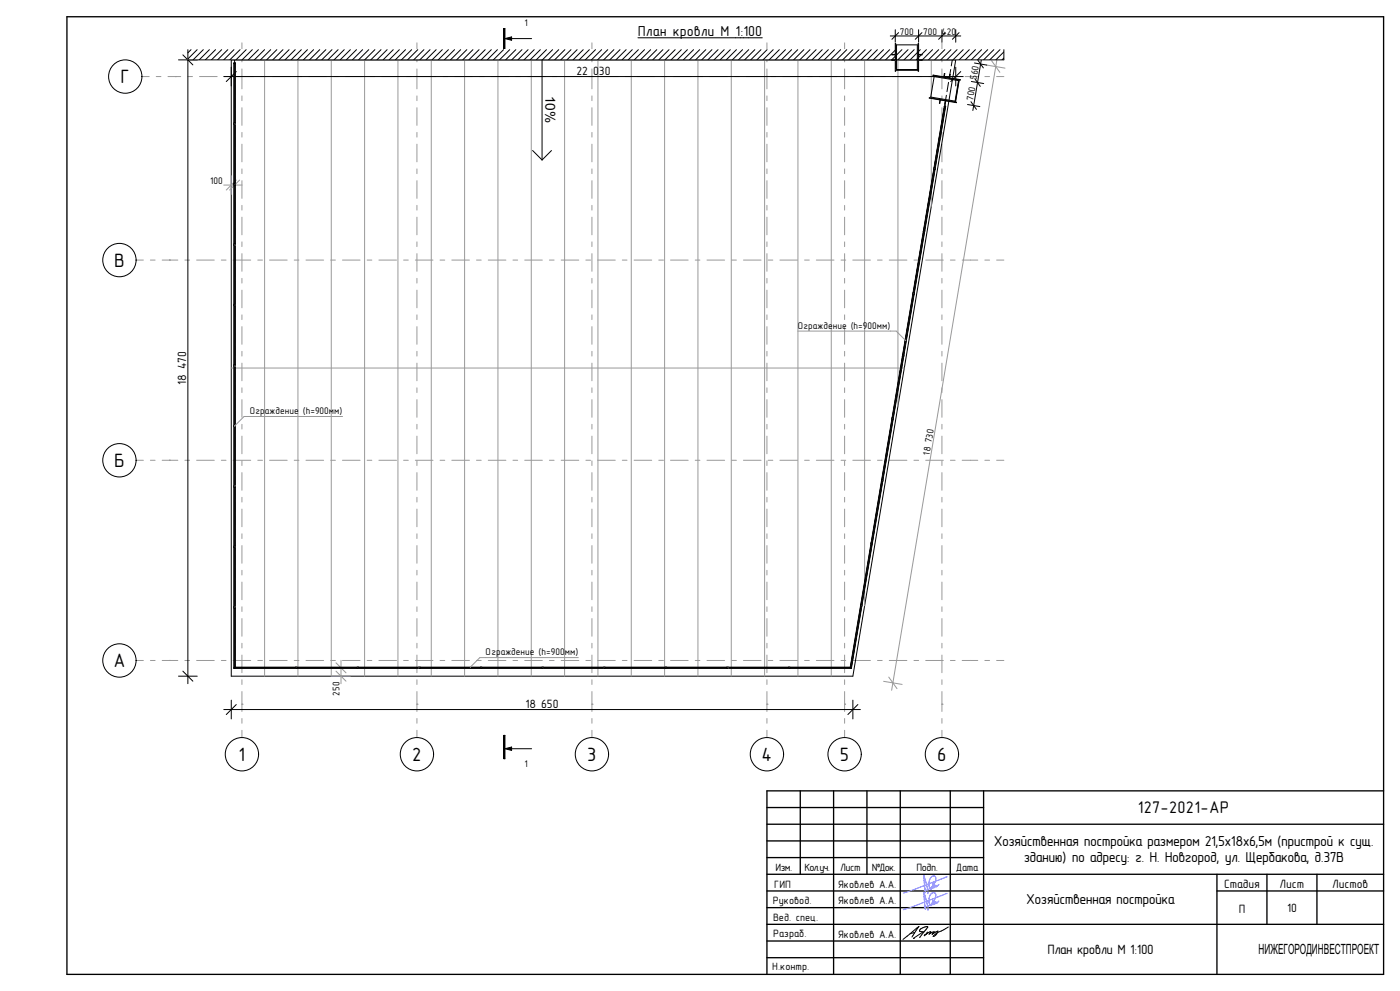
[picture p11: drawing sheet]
<svg xmlns="http://www.w3.org/2000/svg" width="420mm" height="297mm" viewBox="0 0 420 297" stroke-linecap="round" stroke-linejoin="round" font-family="sans-serif">
<g fill="none" stroke="#000" stroke-width=".4">
<path d="M20.1 5h395v287h-395zM240.1 237v25M250.1 237v55M260.1 237v25M270.1 237v55M285.1 237v55M295.1 237v55M415.1 237h-185v55M230.1 247h185M230.1 257h65M230.1 242h65M230.1 252h65"/>
<path d="M230.1 262h185M230.1 267h65M230.1 277h185M230.1 272h65M365.1 262v30M365.1 267h50M380.1 262v15M395.1 262v15M230.1 287h65M230.1 282h65"/>
</g>
<path d="M274.4 279.5l-1.3 .3M278.3 279.3l-1 1.1 1.3-.9 .6-.2-.5 .7M278.7 280l.9-.6 .7-.1-.6 .7 1.7-1-.8 1.4-.7 .2 .2-.2M284.5 277.8l-3.3 1.7-.9 .7M273.6 280.8l2.1-3.1-4.8 3.8M275.9 281l2.4-3.1a2.14 2.14 0 0 0-2.4 1.2l1.1 .1-3 2h.3" fill="none" stroke="#000" stroke-width=".3"/>
<g fill="none" stroke="#5e5eff" stroke-width=".3">
<path d="M277.6 272.5l-.4-5.1 1.2 4.5v.9M277.6 267.6l-.4-5.2 1.2 4.5v.9M279.9 271.1l-.1-1.2-.5 1.5a2.64 2.64 0 0 1 .7-3.9h.4a1.92 1.92 0 0 1-.5 2.8 2.94 2.94 0 0 1-2.6 1.6l.4-.5M279.9 264.9v1.2M279.9 271.1h.1M279.9 264.9v.1M279.9 266.1h.1M279.9 265l-.6 1.4a2.64 2.64 0 0 1 .7-3.9l.4 .1a1.92 1.92 0 0 1-.5 2.7 2.94 2.94 0 0 1-2.6 1.6l.4-.5M280.3 270.3v.7l.4-.7v.3M280.3 266v-.8l-.4 .9M280.3 266h.1M280.3 270.2v.1"/>
<path d="M280.3 270.3l-.4 .8M280.7 265.4l-.4 .6M280.7 265.3v.1M280.7 270.6h.1M280.8 265.5v.1M280.9 270.4l-.1 .2M280.9 270.4h.1M280.9 265.5h-.1M280.9 265.5h.1M280.9 265.5v.1M280.9 265.6h.1M281.6 270.1l-.6 .6-.1-.3"/>
<path d="M281.6 265.1l-.6 .6-.1-.1M281.6 270.1h.1M281.6 265.1h.1M284.1 267.7l-13.1 4.9M284.1 262.8l-13.1 4.9"/>
</g>
<g fill="none" stroke="#999" stroke-width=".3">
<path d="M72.6 12.8v2.2M72.6 17.1v1.4M125.1 12.8v2.2M125.1 17.1v1.4M177.6 12.8v2.2M177.6 17.1v1.4M230.1 12.8v2.2M230.1 17.1v1.4M253.4 12.8v2.2M253.4 17.1v1.4M282.6 12.8v2.2M282.6 17.1v1.4"/>
<path d="M42.6 22.9h2.2M46.9 22.9h1.4M50.4 22.9h3.8M52.6 22.9h.1M56.3 22.9h1.4M59.9 22.9h5.3M67.3 22.9h1.4M70.8 22.9h5.3M72.6 20.7v5.9M72.6 28.7v1.5M72.6 32.3v5.3M72.6 39.7v1.4"/>
<path d="M78.2 22.9h1.4M81.7 22.9h5.3M89.1 22.9h1.5M92.7 22.9h5.3M100.1 22.9h1.4M103.6 22.9h5.3M111 22.9h1.4M114.5 22.9h5.3M122 22.9h1.4M125.1 20.7v5.9M125.1 28.7v1.5M125.1 32.3v5.3"/>
<path d="M125.1 39.7v1.4M125.5 22.9h5.3M132.9 22.9h1.4M136.4 22.9h5.3M143.8 22.9h1.4M147.4 22.9h5.2M154.8 22.9h1.4M158.3 22.9h5.3M165.7 22.9h1.4M169.2 22.9h5.3M176.6 22.9h1.4M177.6 20.7v5.9"/>
<path d="M177.6 28.7v1.5M177.6 32.3v5.3M177.6 39.7v1.4M180.2 22.9h5.3M187.6 22.9h1.4M191.1 22.9h5.3M198.5 22.9h1.4M202 22.9h5.3M209.4 22.9h1.5M213 22.9h5.3M220.4 22.9h1.4M223.9 22.9h5.3"/>
<path d="M230.1 20.7v5.9M230.1 28.7v1.5M230.1 32.3v5.3M230.1 39.7v1.4M231.3 22.9h1.4M234.8 22.9h5.3M242.2 22.9h1.5M245.8 22.9h5.3M253.2 22.9h1.4M253.4 20.7v5.9M253.4 28.7v1.5M253.4 32.3v5.3"/>
<path d="M253.4 39.7v1.4M256.7 22.9h5.3M264.1 22.9h1.4M267.6 22.9h5.3M275.1 22.9h1.4M278.6 22.9h5.3M282.6 20.7v5.9M282.6 28.7v1.5M282.6 32.3v5.3M282.6 39.7v1.4M286 22.9h1.4M289.5 22.9h3.8"/>
<path d="M295.5 22.9h1.4M299 22.9h2.2M72.6 43.2v5.3M72.6 50.6v1.4M72.6 54.1v5.3M125.1 43.2v5.3M125.1 50.6v1.4M125.1 54.1v5.3M177.6 43.2v5.3M177.6 50.6v1.4M177.6 54.1v5.3M230.1 43.2v5.3"/>
<path d="M230.1 50.6v1.4M230.1 54.1v5.3M253.4 43.2v5.3M253.4 50.6v1.4M253.4 54.1v5.3M282.6 43.2v5.3M282.6 50.6v1.4M282.6 54.1v5.3M40.8 77.9h2.2M45.1 77.9h1.4M48.7 77.9h4.6M50.8 77.9h.1"/>
<path d="M55.5 77.9h1.4M59 77.9h5.3M66.4 77.9h1.4M69.9 77.9h5.3M72.6 61.6v1.4M72.6 65.1v5.3M72.6 72.5v1.4M72.6 76v5.3M77.3 77.9h1.4M80.9 77.9h5.3M88.3 77.9h1.4M91.8 77.9h5.3"/>
<path d="M99.2 77.9h1.4M102.7 77.9h5.3M110.1 77.9h1.5M113.7 77.9h5.3M121.1 77.9h1.4M124.6 77.9h5.3M125.1 61.6v1.4M125.1 65.1v5.3M125.1 72.5v1.4M125.1 76v5.3M132 77.9h1.4M135.5 77.9h5.3"/>
<path d="M142.9 77.9h1.5M146.5 77.9h5.3M153.9 77.9h1.4M157.4 77.9h5.3M164.8 77.9h1.4M168.3 77.9h5.3M175.8 77.9h1.4M177.6 61.6v1.4M177.6 65.1v5.3M177.6 72.5v1.4M177.6 76v5.3M179.3 77.9h5.3"/>
<path d="M186.7 77.9h1.4M190.2 77.9h5.3M197.6 77.9h1.4M201.2 77.9h5.2M208.6 77.9h1.4M212.1 77.9h5.3M219.5 77.9h1.4M223 77.9h5.3M230.1 61.6v1.4M230.1 65.1v5.3M230.1 72.5v1.4M230.1 76v5.3"/>
<path d="M230.4 77.9h1.4M234 77.9h5.3M241.4 77.9h1.4M244.9 77.9h5.3M252.3 77.9h1.4M253.4 61.6v1.4M253.4 65.1v5.3M253.4 72.5v1.4M253.4 76v5.3M255.8 77.9h5.3M263.2 77.9h1.5M266.8 77.9h5.3"/>
<path d="M274.2 77.9h1.4M277.7 77.9h5.3M282.6 61.6v1.4M282.6 65.1v5.3M282.6 72.5v1.4M282.6 76v5.3M285.1 77.9h1.4M288.6 77.9h4.7M295.5 77.9h1.4M299 77.9h2.2M72.6 83.4v1.4M72.6 87v5.2"/>
<path d="M72.6 94.4v1.4M72.6 97.9v5.3M125.1 83.4v1.4M125.1 87v5.2M125.1 94.4v1.4M125.1 97.9v5.3M177.6 83.4v1.4M177.6 87v5.2M177.6 94.4v1.4M177.6 97.9v5.3M230.1 83.4v1.4M230.1 87v5.2"/>
<path d="M230.1 94.4v1.4M230.1 97.9v5.3M253.4 83.4v1.4M253.4 87v5.2M253.4 94.4v1.4M253.4 97.9v5.3M282.6 83.4v1.4M282.6 87v5.2M282.6 94.4v1.4M282.6 97.9v5.3M72.6 105.3v1.4M72.6 108.8v5.3"/>
<path d="M72.6 116.2v1.4M72.6 119.8v5.3M125.1 105.3v1.4M125.1 108.8v5.3M125.1 116.2v1.4M125.1 119.8v5.3M177.6 105.3v1.4M177.6 108.8v5.3M177.6 116.2v1.4M177.6 119.8v5.3M230.1 105.3v1.4M230.1 108.8v5.3"/>
<path d="M230.1 116.2v1.4M230.1 119.8v5.3M253.4 105.3v1.4M253.4 108.8v5.3M253.4 116.2v1.4M253.4 119.8v5.3M282.6 105.3v1.4M282.6 108.8v5.3M282.6 116.2v1.4M282.6 119.8v5.3M40.8 137.9h2.2M45.1 137.9h1.4"/>
<path d="M48.7 137.9h4.6M50.8 137.9h.1M55.5 137.9h1.4M59 137.9h5.3M66.4 137.9h1.4M69.9 137.9h5.3M72.6 127.2v1.4M72.6 130.7v5.3M72.6 138.1v1.4M77.3 137.9h1.4M80.9 137.9h5.3M88.3 137.9h1.4"/>
<path d="M91.8 137.9h5.3M99.2 137.9h1.4M102.7 137.9h5.3M110.1 137.9h1.5M113.7 137.9h5.3M121.1 137.9h1.4M124.6 137.9h5.3M125.1 127.2v1.4M125.1 130.7v5.3M125.1 138.1v1.4M132 137.9h1.4M135.5 137.9h5.3"/>
<path d="M142.9 137.9h1.5M146.5 137.9h5.3M153.9 137.9h1.4M157.4 137.9h5.3M164.8 137.9h1.4M168.3 137.9h5.3M175.8 137.9h1.4M177.6 127.2v1.4M177.6 130.7v5.3M177.6 138.1v1.4M179.3 137.9h5.3M186.7 137.9h1.4"/>
<path d="M190.2 137.9h5.3M197.6 137.9h1.4M201.2 137.9h5.2M208.6 137.9h1.4M212.1 137.9h5.3M219.5 137.9h1.4M223 137.9h5.3M230.1 127.2v1.4M230.1 130.7v5.3M230.1 138.1v1.4M230.4 137.9h1.4M234 137.9h5.3"/>
<path d="M241.4 137.9h1.4M244.9 137.9h5.3M252.3 137.9h1.4M253.4 127.2v1.4M253.4 130.7v5.3M253.4 138.1v1.4M255.8 137.9h5.3M263.2 137.9h1.5M266.8 137.9h5.3M274.2 137.9h1.4M277.7 137.9h5.3M282.6 127.2v1.4"/>
<path d="M282.6 130.7v5.3M282.6 138.1v1.4M285.1 137.9h1.4M288.6 137.9h4.7M295.5 137.9h1.4M299 137.9h2.2M72.6 141.6v5.3M72.6 149v1.5M72.6 152.6v5.3M72.6 160v1.4M125.1 141.6v5.3M125.1 149v1.5"/>
<path d="M125.1 152.6v5.3M125.1 160v1.4M177.6 141.6v5.3M177.6 149v1.5M177.6 152.6v5.3M177.6 160v1.4M230.1 141.6v5.3M230.1 149v1.5M230.1 152.6v5.3M230.1 160v1.4M253.4 141.6v5.3M253.4 149v1.5"/>
<path d="M253.4 152.6v5.3M253.4 160v1.4M282.6 141.6v5.3M282.6 149v1.5M282.6 152.6v5.3M282.6 160v1.4M72.6 163.5v5.3M72.6 170.9v1.4M72.6 174.4v5.3M125.1 163.5v5.3M125.1 170.9v1.4M125.1 174.4v5.3"/>
<path d="M177.6 163.5v5.3M177.6 170.9v1.4M177.6 174.4v5.3M230.1 163.5v5.3M230.1 170.9v1.4M230.1 174.4v5.3M253.4 163.5v5.3M253.4 170.9v1.4M253.4 174.4v5.3M282.6 163.5v5.3M282.6 170.9v1.4M282.6 174.4v5.3"/>
<path d="M40.8 197.9h2.2M45.1 197.9h1.4M48.7 197.9h4.6M50.8 197.9h.1M55.5 197.9h1.4M59 197.9h5.3M66.4 197.9h1.4M69.9 197.9h5.3M72.6 181.9v1.4M72.6 185.4v5.3M72.6 192.8v1.4M72.6 196.3v5.3"/>
<path d="M77.3 197.9h1.4M80.9 197.9h5.3M88.3 197.9h1.4M91.8 197.9h5.3M99.2 197.9h1.4M102.7 197.9h5.3M110.1 197.9h1.5M113.7 197.9h5.3M121.1 197.9h1.4M124.6 197.9h5.3M125.1 181.9v1.4M125.1 185.4v5.3"/>
<path d="M125.1 192.8v1.4M125.1 196.3v5.3M132 197.9h1.4M135.5 197.9h5.3M142.9 197.9h1.5M146.5 197.9h5.3M153.9 197.9h1.4M157.4 197.9h5.3M164.8 197.9h1.4M168.3 197.9h5.3M175.8 197.9h1.4M177.6 181.9v1.4"/>
<path d="M177.6 185.4v5.3M177.6 192.8v1.4M177.6 196.3v5.3M179.3 197.9h5.3M186.7 197.9h1.4M190.2 197.9h5.3M197.6 197.9h1.4M201.2 197.9h5.2M208.6 197.9h1.4M212.1 197.9h5.3M219.5 197.9h1.4M223 197.9h5.3"/>
<path d="M230.1 181.9v1.4M230.1 185.4v5.3M230.1 192.8v1.4M230.1 196.3v5.3M230.4 197.9h1.4M234 197.9h5.3M241.4 197.9h1.4M244.9 197.9h5.3M252.3 197.9h1.4M253.4 181.9v1.4M253.4 185.4v5.3M253.4 192.8v1.4"/>
<path d="M253.4 196.3v5.3M255.8 197.9h5.3M263.2 197.9h1.5M266.8 197.9h5.3M274.2 197.9h1.4M277.7 197.9h5.3M282.6 181.9v1.4M282.6 185.4v5.3M282.6 192.8v1.4M282.6 196.3v5.3M285.1 197.9h1.4M288.6 197.9h4.7"/>
<path d="M295.5 197.9h1.4M299 197.9h2.2M72.6 211h.1M72.6 203.7v1.4M72.6 207.3v5.9M72.6 215.3v1.5M72.6 218.9v2.1M125.1 211h.1M125.1 203.7v1.4M125.1 207.3v5.9M125.1 215.3v1.5M125.1 218.9v2.1"/>
<path d="M177.6 211h.1M177.6 203.7v1.4M177.6 207.3v5.9M177.6 215.3v1.5M177.6 218.9v2.1M230.1 211h.1M230.1 203.7v1.4M230.1 207.3v5.9M230.1 215.3v1.5M230.1 218.9v2.1M253.4 211h.1M253.4 203.7v1.4"/>
<path d="M253.4 207.3v5.9M253.4 215.3v1.5M253.4 218.9v2.1M282.6 211h.1M282.6 203.7v1.4M282.6 207.3v5.9M282.6 215.3v1.5M282.6 218.9v2.1"/>
</g>
<g fill="none" stroke="#000" stroke-width=".3">
<circle cx="37.6" cy="22.9" r="5"/>
<circle cx="35.8" cy="77.9" r="5"/>
<circle cx="35.8" cy="137.9" r="5"/>
<circle cx="35.8" cy="197.9" r="5"/>
<circle cx="72.6" cy="226" r="5"/>
<circle cx="125.1" cy="226" r="5"/>
<circle cx="177.6" cy="226" r="5"/>
<circle cx="230.1" cy="226" r="5"/>
<circle cx="253.4" cy="226" r="5"/>
<circle cx="282.6" cy="226" r="5"/>
</g>
<path d="M151.2 8.6h.3v7h-.3zM151.3 8.6v7M151.5 11.6l2-.5v1zM153.5 11.6h6M151.2 220.4h.3v7h-.3zM151.3 220.4v7M151.5 224.4l2-.5v1zM153.5 224.4h6" fill="none" stroke="#000" stroke-width=".3"/>
<path d="M151.5 11.6l2-.5v1zM151.5 224.4l2-.5v1z" fill="#000"/>
<path d="M69.4 17.9h217.3l-30.8 184.7h-186.5z" fill="none" stroke="#000" stroke-width=".3"/>
<g fill="none" stroke="#000" stroke-width=".3">
<path d="M70.4 17.9v2.6M285.7 17.9l-.3 1.9M70.4 21.6v2.8M70.4 25.5v2.8M70.4 29.4v2.8M70.4 33.3v2.8M70.4 37.2v2.8M282.6 36.3l-.4 2.8M283.3 32.4l-.5 2.8M283.9 28.5l-.4 2.8M284.6 24.7l-.5 2.8M285.2 20.8l-.5 2.8"/>
<path d="M70.4 41.1v2.8M70.4 45v2.9M70.4 49v2.8M70.4 52.9v2.8M70.4 56.8v2.8M159.8 45.1l2.8 2.8 2.8-2.8M278.8 59.4l-.5 2.8M279.4 55.6l-.5 2.7M280 51.7l-.4 2.8M280.7 47.8l-.5 2.8M281.3 44l-.4 2.8M282 40.1l-.5 2.8"/>
<path d="M70.4 60.7v2.8M70.4 64.6v2.8M70.4 68.5v2.8M70.4 72.4v2.8M70.4 76.3v2.9M275.5 78.7l-.4 2.8M276.2 74.9l-.5 2.7M276.8 71l-.4 2.8M277.5 67.1l-.5 2.8M278.1 63.3l-.5 2.8M70.4 80.2v2.9M70.4 84.2v2.8"/>
<path d="M70.4 88.1v2.8M70.4 92v2.8M70.4 95.9v2.8M70.4 99.8v2.8M272.3 98l-.5 2.8M273 94.1l-.5 2.8M273.6 90.3l-.5 2.8M274.2 86.4l-.4 2.8M274.9 82.6l-.5 2.8M70.4 103.7v2.8M70.4 107.6v2.9M70.4 111.5v2.9"/>
<path d="M70.4 115.5v2.8M70.4 119.4v2.8M269.1 117.3l-.5 2.8M269.7 113.4l-.4 2.8M270.4 109.6l-.5 2.8M271 105.7l-.4 2.8M271.7 101.9l-.5 2.7M70.4 123.3v2.8M70.4 127.2v2.8M70.4 131.1v2.8M70.4 135v2.8M70.4 138.9v2.9"/>
<path d="M265.9 136.6l-.5 2.8M266.5 132.7l-.5 2.8M267.2 128.9l-.5 2.8M267.8 125l-.5 2.8M268.4 121.2l-.4 2.7M70.4 142.8v2.9M70.4 146.8v2.8M70.4 150.7v2.8M70.4 154.6v2.8M70.4 158.5v2.8M262 159.7l-.5 2.8M262.6 155.9l-.4 2.8"/>
<path d="M263.3 152l-.5 2.8M263.9 148.2l-.4 2.8M264.6 144.3l-.5 2.8M265.2 140.5l-.4 2.7M70.4 162.4v2.8M70.4 166.3v2.8M70.4 170.2v2.9M70.4 174.1v2.9M70.4 178.1v2.8M258.8 179l-.5 2.8M259.4 175.2l-.5 2.8M260.1 171.3l-.5 2.8"/>
<path d="M260.7 167.5l-.5 2.7M261.3 163.6l-.4 2.8M70.4 197.6v2.5h1.9M70.4 182v2.8M70.4 185.9v2.8M70.4 189.8v2.8M70.4 193.7v2.8M255.5 198.3l-.3 1.8h-1.9M256.2 194.5l-.5 2.8M256.8 190.6l-.4 2.8M257.5 186.8l-.5 2.7M258.1 182.9l-.4 2.8"/>
<path d="M73.4 200.1h2.8M77.3 200.1h2.8M81.2 200.1h2.8M85.1 200.1h2.8M89 200.1h2.8M92.9 200.1h2.9M96.8 200.1h2.9M100.8 200.1h2.8M104.7 200.1h2.8M108.6 200.1h2.8M112.5 200.1h2.8M116.4 200.1h2.8"/>
<path d="M120.3 200.1h2.8M124.2 200.1h2.9M128.1 200.1h2.9M132.1 200.1h2.8M136 200.1h2.8M139.9 200.1h2.8M143.8 200.1h2.8M147.7 200.1h2.8M151.6 200.1h2.8M155.5 200.1h2.9M159.4 200.1h2.9M163.4 200.1h2.8"/>
<path d="M167.3 200.1h2.8M171.2 200.1h2.8M175.1 200.1h2.8M179 200.1h2.8M182.9 200.1h2.8M186.8 200.1h2.9M190.7 200.1h2.9M194.7 200.1h2.8M198.6 200.1h2.8M202.5 200.1h2.8M206.4 200.1h2.8M210.3 200.1h2.8"/>
<path d="M214.2 200.1h2.8M218.1 200.1h2.8M222 200.1h2.9M226 200.1h2.8M229.9 200.1h2.8M233.8 200.1h2.8M237.7 200.1h2.8M241.6 200.1h2.8M245.5 200.1h2.8M249.4 200.1h2.8"/>
</g>
<g fill="none" stroke="#999" stroke-width=".3">
<path d="M79.4 17.9v184.7M89.4 17.9v184.7M99.4 17.9v184.7M109.4 17.9v184.7M119.4 17.9v184.7M129.4 17.9v184.7M139.4 17.9v184.7M149.4 17.9v184.7M159.4 17.9v184.7M169.4 17.9v184.7M179.4 17.9v184.7M189.4 17.9v184.7"/>
<path d="M199.4 17.9v184.7M209.4 17.9v184.7M219.4 17.9v184.7M229.4 17.9v184.7M239.4 17.9v184.7M249.4 17.9v184.7M259.4 17.9v163.7M269.4 17.9v103.8M279.4 17.9v44M69.4 110.3h201.9"/>
</g>
<g fill="none" stroke="#000" stroke-width=".3">
<path d="M53.5 17.9h5.7M54.9 16.4l3 3M56.4 15.7v189.2M267.1 10.8h21.1M268.6 8.9v3.8M269.6 9.8l-2 2M275.6 8.9v3.8M276.6 9.8l-2 2M282.6 8.9v3.8M283.6 9.8l-2 2M286.7 8.9v3.8M287.7 9.8l-2 2"/>
<path d="M292.3 18.9l3.7 .6M293.4 18l1.6 2.3M294.4 17.7l-2.5 15.4M67.1 22.9h221.9M69.4 20.1v5.7M70.9 21.4l-3 3M286.7 20.1v5.7M288.2 21.4l-3 3M290.3 31.3l3.7 .6M291.3 30.5l1.6 2.3M291.4 24.4l3.7 .6M292.4 23.6l1.7 2.3"/>
<path d="M53.5 202.6h5.7M54.9 201.1l3 3M67.1 212.6h191M69.4 209.8v5.7M70.9 211.1l-3 3M255.9 209.8v5.7M257.4 211.1l-3 3"/>
</g>
<g fill="none" stroke="#999" stroke-width=".3">
<path d="M296 19.5l5.5 .9M297.5 18.2l2.5 3.5M299.1 17.7l-31.6 189.2M67.1 55.5h5.5M69.4 52.6v5.7M70.4 52.6v5.7M70.9 54l-3 3M71.9 54l-3 3M100.8 198.6l3 3M102.3 197.9v7M99.5 202.6h5.6M99.5 200.1h5.6"/>
<path d="M100.8 201.1l3 3M265.1 204.2l5.5 .9M266.6 202.9l2.5 3.5"/>
</g>
<path d="M56.4 14.9h244.8v3h-244.8z" fill-rule="evenodd" fill="#fff"/>
<g fill="none" stroke="#000" stroke-width=".3">
<path d="M57.3 14.9l-.9 .9M59.1 14.9l-2.7 2.8M61 14.9l-3.1 3M62.8 14.9l-3 3M64.7 14.9l-3.1 3M66.5 14.9l-3.1 3M68.3 14.9l-3 3M70.2 14.9l-3.1 3M72 14.9l-3 3M73.9 14.9l-3.1 3M75.7 14.9l-3.1 3M77.5 14.9l-3 3"/>
<path d="M79.4 14.9l-3.1 3M81.2 14.9l-3.1 3M83 14.9l-3 3M84.9 14.9l-3.1 3M86.7 14.9l-3 3M88.6 14.9l-3.1 3M90.4 14.9l-3.1 3M92.2 14.9l-3 3M94.1 14.9l-3.1 3M95.9 14.9l-3 3M97.8 14.9l-3.1 3M99.6 14.9l-3.1 3"/>
<path d="M101.4 14.9l-3 3M103.3 14.9l-3.1 3M105.1 14.9l-3.1 3M106.9 14.9l-3 3M108.8 14.9l-3.1 3M110.6 14.9l-3 3M112.5 14.9l-3.1 3M114.3 14.9l-3.1 3M116.1 14.9l-3 3M118 14.9l-3.1 3M119.8 14.9l-3 3M121.7 14.9l-3.1 3"/>
<path d="M123.5 14.9l-3.1 3M125.3 14.9l-3 3M127.2 14.9l-3.1 3M129 14.9l-3.1 3M130.8 14.9l-3 3M132.7 14.9l-3.1 3M134.5 14.9l-3 3M136.4 14.9l-3.1 3M138.2 14.9l-3.1 3M140 14.9l-3 3M141.9 14.9l-3.1 3M143.7 14.9l-3 3"/>
<path d="M145.6 14.9l-3.1 3M147.4 14.9l-3.1 3M149.2 14.9l-3 3M151.1 14.9l-3.1 3M152.9 14.9l-3.1 3M154.7 14.9l-3 3M156.6 14.9l-3.1 3M158.4 14.9l-3 3M160.3 14.9l-3.1 3M162.1 14.9l-3.1 3M163.9 14.9l-3 3M165.8 14.9l-3.1 3"/>
<path d="M167.6 14.9l-3 3M169.5 14.9l-3.1 3M171.3 14.9l-3.1 3M173.1 14.9l-3 3M175 14.9l-3.1 3M176.8 14.9l-3.1 3M178.6 14.9l-3 3M180.5 14.9l-3.1 3M182.3 14.9l-3 3M184.2 14.9l-3.1 3M186 14.9l-3.1 3M187.8 14.9l-3 3"/>
<path d="M189.7 14.9l-3.1 3M191.5 14.9l-3 3M193.4 14.9l-3.1 3M195.2 14.9l-3.1 3M197 14.9l-3 3M198.9 14.9l-3.1 3M200.7 14.9l-3.1 3M202.5 14.9l-3 3M204.4 14.9l-3.1 3M206.2 14.9l-3 3M208.1 14.9l-3.1 3M209.9 14.9l-3.1 3"/>
<path d="M211.7 14.9l-3 3M213.6 14.9l-3.1 3M215.4 14.9l-3 3M217.3 14.9l-3.1 3M219.1 14.9l-3.1 3M220.9 14.9l-3 3M222.8 14.9l-3.1 3M224.6 14.9l-3.1 3M226.4 14.9l-3 3M228.3 14.9l-3.1 3M230.1 14.9l-3 3M232 14.9l-3.1 3"/>
<path d="M233.8 14.9l-3.1 3M235.6 14.9l-3 3M237.5 14.9l-3.1 3M239.3 14.9l-3 3M241.2 14.9l-3.1 3M243 14.9l-3.1 3M244.8 14.9l-3 3M246.7 14.9l-3.1 3M248.5 14.9l-3.1 3M250.3 14.9l-3 3M252.2 14.9l-3.1 3M254 14.9l-3 3"/>
<path d="M255.9 14.9l-3.1 3M257.7 14.9l-3.1 3M259.5 14.9l-3 3M261.4 14.9l-3.1 3M263.2 14.9l-3 3M265.1 14.9l-3.1 3M266.9 14.9l-3.1 3M268.7 14.9l-3 3M270.6 14.9l-3.1 3M272.4 14.9l-3.1 3M274.2 14.9l-3 3M276.1 14.9l-3.1 3"/>
<path d="M277.9 14.9l-3 3M279.8 14.9l-3.1 3M281.6 14.9l-3.1 3M283.4 14.9l-3 3M285.3 14.9l-3.1 3M287.1 14.9l-3 3M289 14.9l-3.1 3M290.8 14.9l-3.1 3M292.6 14.9l-3 3M294.5 14.9l-3.1 3M296.3 14.9l-3.1 3M298.1 14.9l-3 3"/>
<path d="M300 14.9l-3.1 3M301.2 17.4l-.6 .5M301.2 15.5l-2.4 2.4"/>
</g>
<path d="M162.6 17.9v30" fill="none" stroke="#000" stroke-width=".3"/>
<path d="M278.8 29.3l8.1 1.5z" fill-rule="evenodd" fill="#fff"/>
<path d="M278.8 29.3l8.1 1.5z" fill="none" stroke="#000" stroke-width=".3"/>
<path d="M279.9 22.5l8.2 1.5z" fill-rule="evenodd" fill="#fff"/>
<path d="M279.9 22.5l8.2 1.5z" fill="none" stroke="#000" stroke-width=".3"/>
<path d="M283.6 30.2v1z" fill-rule="evenodd" fill="#fff"/>
<path d="M283.6 30.2v1z" fill="none" stroke="#000" stroke-width=".3"/>
<path d="M284.9 22.3v1z" fill-rule="evenodd" fill="#fff"/>
<path d="M284.9 22.3v1z" fill="none" stroke="#000" stroke-width=".3"/>
<path d="M282 29.9l-.1 1.1z" fill-rule="evenodd" fill="#fff"/>
<path d="M282 29.9l-.1 1.1z" fill="none" stroke="#000" stroke-width=".3"/>
<path d="M283.3 22v1.1z" fill-rule="evenodd" fill="#fff"/>
<path d="M283.3 22v1.1z" fill="none" stroke="#000" stroke-width=".3"/>
<path d="M287.6 23.9h.2l-1.1 6.7h-.2z" fill-rule="evenodd" fill="#fff"/>
<path d="M280.2 22.9l7.4 1.3-1 6.1-7.4-1.2zM287.6 23.9h.2l-1.1 6.7h-.2z" fill="none" stroke="#000" stroke-width=".3"/>
<path d="M70.2 18.9h.4v181l-.4 .4z" fill-rule="evenodd" fill="#fff"/>
<path d="M70.6 199.9v-181h-.4v181.4" fill="none" stroke="#000" stroke-width=".3"/>
<path d="M70.2 200.3l.4-.4h184.5l.3 .4z" fill-rule="evenodd" fill="#fff"/>
<path d="M70.6 199.9h184.5M70.2 200.3h185.2" fill="none" stroke="#000" stroke-width=".3"/>
<path d="M283.3 31.9h.4l-28.3 168.4-.3-.4z" fill-rule="evenodd" fill="#fff"/>
<path d="M255.1 199.9l28.2-168h.4l-28.3 168.4" fill="none" stroke="#000" stroke-width=".3"/>
<path d="M70.3 18.9h.2v181.2l-.2 .1z" fill-rule="evenodd" fill="#fff"/>
<path d="M70.5 200.1v-181.2h-.2v181.3" fill="none" stroke="#000" stroke-width=".3"/>
<path d="M70.3 18.9h.2v181.2l-.2 .1z" fill-rule="evenodd" fill="#fff"/>
<path d="M70.5 200.1v-181.2h-.2v181.3" fill="none" stroke="#000" stroke-width=".3"/>
<path d="M70.5 200.1h184.7l.1 .1h-185z" fill-rule="evenodd" fill="#fff"/>
<path d="M70.3 200.2h185M70.5 200.1h184.7" fill="none" stroke="#000" stroke-width=".3"/>
<path d="M70.5 200.1h184.7l.1 .1h-185z" fill-rule="evenodd" fill="#fff"/>
<path d="M70.3 200.2h185M70.5 200.1h184.7" fill="none" stroke="#000" stroke-width=".3"/>
<path d="M283.4 31.9h.2l-28.3 168.3-.1-.1z" fill-rule="evenodd" fill="#fff"/>
<path d="M255.2 200.1l28.2-168.2h.2l-28.3 168.3" fill="none" stroke="#000" stroke-width=".3"/>
<path d="M283.4 31.9h.2l-28.3 168.3-.1-.1z" fill-rule="evenodd" fill="#fff"/>
<path d="M255.2 200.1l28.2-168.2h.2l-28.3 168.3" fill="none" stroke="#000" stroke-width=".3"/>
<circle cx="70.4" cy="18.9" r=".2" fill="#fff"/>
<circle cx="70.4" cy="18.9" r=".2" fill="none" stroke="#000" stroke-width=".3"/>
<circle cx="70.4" cy="200.1" r=".2" fill="#fff"/>
<circle cx="70.4" cy="200.1" r=".2" fill="none" stroke="#000" stroke-width=".3"/>
<circle cx="255.2" cy="200.1" r=".2" fill="#fff"/>
<circle cx="255.2" cy="200.1" r=".2" fill="none" stroke="#000" stroke-width=".3"/>
<circle cx="283.5" cy="31.9" r=".2" fill="#fff"/>
<circle cx="283.5" cy="31.9" r=".2" fill="none" stroke="#000" stroke-width=".3"/>
<path d="M70.2 36.9h.4v.4h-.4z" fill-rule="evenodd" fill="#fff"/>
<path d="M70.2 36.9h.4v.4h-.4z" fill="none" stroke="#000" stroke-width=".3"/>
<path d="M70.2 55h.4v.4h-.4z" fill-rule="evenodd" fill="#fff"/>
<path d="M70.2 55h.4v.4h-.4z" fill="none" stroke="#000" stroke-width=".3"/>
<path d="M70.2 73.1h.4v.4h-.4z" fill-rule="evenodd" fill="#fff"/>
<path d="M70.2 73.1h.4v.4h-.4z" fill="none" stroke="#000" stroke-width=".3"/>
<path d="M70.2 91.2h.4v.4h-.4z" fill-rule="evenodd" fill="#fff"/>
<path d="M70.2 91.2h.4v.4h-.4z" fill="none" stroke="#000" stroke-width=".3"/>
<path d="M70.2 109.3h.4v.4h-.4z" fill-rule="evenodd" fill="#fff"/>
<path d="M70.2 109.3h.4v.4h-.4z" fill="none" stroke="#000" stroke-width=".3"/>
<path d="M70.2 127.5h.4v.4h-.4z" fill-rule="evenodd" fill="#fff"/>
<path d="M70.2 127.5h.4v.4h-.4z" fill="none" stroke="#000" stroke-width=".3"/>
<path d="M70.2 145.6h.4v.4h-.4z" fill-rule="evenodd" fill="#fff"/>
<path d="M70.2 145.6h.4v.4h-.4z" fill="none" stroke="#000" stroke-width=".3"/>
<path d="M70.2 163.7h.4v.4h-.4z" fill-rule="evenodd" fill="#fff"/>
<path d="M70.2 163.7h.4v.4h-.4z" fill="none" stroke="#000" stroke-width=".3"/>
<path d="M70.2 181.8h.4v.4h-.4z" fill-rule="evenodd" fill="#fff"/>
<path d="M70.2 181.8h.4v.4h-.4z" fill="none" stroke="#000" stroke-width=".3"/>
<path d="M88.7 199.9h.4v.4h-.4z" fill-rule="evenodd" fill="#fff"/>
<path d="M88.7 199.9h.4v.4h-.4z" fill="none" stroke="#000" stroke-width=".3"/>
<path d="M107.2 199.9h.4v.4h-.4z" fill-rule="evenodd" fill="#fff"/>
<path d="M107.2 199.9h.4v.4h-.4z" fill="none" stroke="#000" stroke-width=".3"/>
<path d="M125.6 199.9h.4v.4h-.4z" fill-rule="evenodd" fill="#fff"/>
<path d="M125.6 199.9h.4v.4h-.4z" fill="none" stroke="#000" stroke-width=".3"/>
<path d="M144.1 199.9h.4v.4h-.4z" fill-rule="evenodd" fill="#fff"/>
<path d="M144.1 199.9h.4v.4h-.4z" fill="none" stroke="#000" stroke-width=".3"/>
<path d="M162.6 199.9h.4v.4h-.4z" fill-rule="evenodd" fill="#fff"/>
<path d="M162.6 199.9h.4v.4h-.4z" fill="none" stroke="#000" stroke-width=".3"/>
<path d="M181.1 199.9h.4v.4h-.4z" fill-rule="evenodd" fill="#fff"/>
<path d="M181.1 199.9h.4v.4h-.4z" fill="none" stroke="#000" stroke-width=".3"/>
<path d="M199.6 199.9h.4v.4h-.4z" fill-rule="evenodd" fill="#fff"/>
<path d="M199.6 199.9h.4v.4h-.4z" fill="none" stroke="#000" stroke-width=".3"/>
<path d="M218.1 199.9h.4v.4h-.4z" fill-rule="evenodd" fill="#fff"/>
<path d="M218.1 199.9h.4v.4h-.4z" fill="none" stroke="#000" stroke-width=".3"/>
<path d="M236.6 199.9h.4v.4h-.4z" fill-rule="evenodd" fill="#fff"/>
<path d="M236.6 199.9h.4v.4h-.4z" fill="none" stroke="#000" stroke-width=".3"/>
<path d="M258.2 181.2l.4 .1-.1 .4-.3-.1z" fill-rule="evenodd" fill="#fff"/>
<path d="M258.2 181.2l.4 .1-.1 .4-.3-.1z" fill="none" stroke="#000" stroke-width=".3"/>
<path d="M261.4 162.5l.4 .1-.1 .4-.4-.1z" fill-rule="evenodd" fill="#fff"/>
<path d="M261.4 162.5l.4 .1-.1 .4-.4-.1z" fill="none" stroke="#000" stroke-width=".3"/>
<path d="M264.5 143.8l.4 .1-.1 .4-.4-.1z" fill-rule="evenodd" fill="#fff"/>
<path d="M264.5 143.8l.4 .1-.1 .4-.4-.1z" fill="none" stroke="#000" stroke-width=".3"/>
<path d="M267.6 125.1l.4 .1v.4l-.4-.1z" fill-rule="evenodd" fill="#fff"/>
<path d="M267.6 125.1l.4 .1v.4l-.4-.1z" fill="none" stroke="#000" stroke-width=".3"/>
<path d="M270.8 106.4l.4 .1-.1 .4-.4-.1z" fill-rule="evenodd" fill="#fff"/>
<path d="M270.8 106.4l.4 .1-.1 .4-.4-.1z" fill="none" stroke="#000" stroke-width=".3"/>
<path d="M273.9 87.7l.4 .1-.1 .4-.4-.1z" fill-rule="evenodd" fill="#fff"/>
<path d="M273.9 87.7l.4 .1-.1 .4-.4-.1z" fill="none" stroke="#000" stroke-width=".3"/>
<path d="M277 69l.4 .1v.4l-.4-.1z" fill-rule="evenodd" fill="#fff"/>
<path d="M277 69l.4 .1v.4l-.4-.1z" fill="none" stroke="#000" stroke-width=".3"/>
<path d="M280.2 50.4h.4l-.1 .4-.4-.1z" fill-rule="evenodd" fill="#fff"/>
<path d="M280.2 50.4h.4l-.1 .4-.4-.1z" fill="none" stroke="#000" stroke-width=".3"/>
<path d="M268.6 13.1l.1 8.2z" fill-rule="evenodd" fill="#fff"/>
<path d="M268.6 13.1l.1 8.2z" fill="none" stroke="#000" stroke-width=".3"/>
<path d="M275.5 13.1l.1 8.2z" fill-rule="evenodd" fill="#fff"/>
<path d="M275.5 13.1l.1 8.2z" fill="none" stroke="#000" stroke-width=".3"/>
<path d="M267.6 17.9l1 .2z" fill-rule="evenodd" fill="#fff"/>
<path d="M267.6 17.9l1 .2z" fill="none" stroke="#000" stroke-width=".3"/>
<path d="M275.6 17.9l1 .2z" fill-rule="evenodd" fill="#fff"/>
<path d="M275.6 17.9l1 .2z" fill="none" stroke="#000" stroke-width=".3"/>
<path d="M267.6 16.3l1 .1z" fill-rule="evenodd" fill="#fff"/>
<path d="M267.6 16.3l1 .1z" fill="none" stroke="#000" stroke-width=".3"/>
<path d="M275.6 16.3l1 .1z" fill-rule="evenodd" fill="#fff"/>
<path d="M275.6 16.3l1 .1z" fill="none" stroke="#000" stroke-width=".3"/>
<path d="M268.7 20.9h6.8v.1h-6.8z" fill-rule="evenodd" fill="#fff"/>
<path d="M269 13.4h6.2v7.5h-6.2zM268.7 20.9h6.8v.1h-6.8z" fill="none" stroke="#000" stroke-width=".3"/>
<path d="M56.4 14.9v3h244.8M301.2 14.9v3" fill="none" stroke="#000" stroke-width=".3"/>
<path d="M239.3 99.2h29.6l2.8 2.9M271.6 102.1h.1M271.7 102v.1M70.4 127.6v.1M70.4 127.7h.1M102.8 124.8h-29.6l-2.8 2.9M141.1 199.9h.1M173.5 197.1h-29.5l-2.9 2.8" fill="none" stroke="#999" stroke-width=".3"/>
<path d="M191.4 11.3h37.3" fill="none" stroke="#000" stroke-width=".3"/>
<g font-size="5.8">
<text x="36.2" y="24.9">Г</text>
<text x="34.2" y="79.9">В</text>
<text x="34.2" y="139.9">Б</text>
<text x="34" y="199.9">А</text>
<text x="71.6" y="228">1</text>
<text x="123.7" y="228">2</text>
<text x="176.2" y="228">3</text>
<text x="228.5" y="228">4</text>
<text x="252" y="228">5</text>
<text x="281.2" y="228">6</text>
</g>
<text font-size="5.1" x="341.3" y="243.7">127-2021-АР</text>
<g font-size="4.4">
<text x="191.4" y="10.9">План кровли М 1:100</text>
<text x="298.1" y="253.5">Хозяйственная постройка размером 21,5х18х6,5м (пристрой к сущ.</text>
<text x="307.1" y="258.4">зданию) по адресу: г. Н. Новгород, ул. Щербакова, д.37В</text>
<text x="307.9" y="271">Хозяйственная постройка</text>
</g>
<text font-size="4.2" x="377.6" y="286">НИЖЕГОРОДИНВЕСТПРОЕКТ</text>
<g font-size="4.1">
<text x="163.6" y="28.7" transform="rotate(90 163.6 28.7)">10%</text>
<text x="314.2" y="285.9">План кровли М 1:100</text>
</g>
<g font-size="3.6">
<text x="172.9" y="22.4">22</text>
<text x="177.9" y="22.4">030</text>
<text x="55.9" y="115.4" transform="rotate(-90 55.9 115.4)">18 470</text>
<text x="157.7" y="212.1">18 650</text>
<text x="367.3" y="266.1">Стадия</text>
<text x="383.8" y="266.1">Лист</text>
<text x="399.7" y="266.1">Листов</text>
<text x="371.7" y="273.6">П</text>
<text x="386.1" y="273.2">10</text>
</g>
<g font-size="3.2">
<text x="232.6" y="260.9">Изм.</text>
<text x="241.4" y="260.9">Кол.уч.</text>
<text x="252.1" y="260.9">Лист</text>
<text x="261.5" y="260.9">№Док.</text>
<text x="275" y="260.9">Подп.</text>
<text x="286.8" y="260.9">Дата</text>
<text x="232.3" y="266.2">ГИП</text>
<text x="251.4" y="266.2">Яковлев А.А.</text>
<text x="231.9" y="271">Руковод.</text>
<text x="251.4" y="271">Яковлев А.А.</text>
<text x="231.9" y="276.1">Вед. спец.</text>
<text x="232" y="280.9">Разраб.</text>
<text x="251.4" y="281.1">Яковлев А.А.</text>
<text x="231.7" y="290.8">Н.контр.</text>
</g>
<g font-size="2.9">
<text x="157.3" y="7.9">1</text>
<text x="270" y="10.4">700</text>
<text x="277" y="10.4">700</text>
<text x="282.5" y="10.4">420</text>
<text x="293" y="24" transform="rotate(-80 293 24)">560</text>
<text x="291.9" y="30.2" transform="rotate(-80 291.9 30.2)">700</text>
<text x="63" y="55.1">100</text>
<text x="239.3" y="98.6">Ограждение</text>
<text x="255.2" y="98.6">(h=900мм)</text>
<text x="74.9" y="124.2">Ограждение</text>
<text x="90.8" y="124.2">(h=900мм)</text>
<text x="278.9" y="136.5" transform="rotate(-80 278.9 136.5)">18 730</text>
<text x="145.7" y="196.4">Ограждение (h=900</text>
<text x="169.4" y="196.4">мм)</text>
<text x="101.9" y="208.5" transform="rotate(-90 101.9 208.5)">250</text>
<text x="157.3" y="230">1</text>
</g>
</svg>
